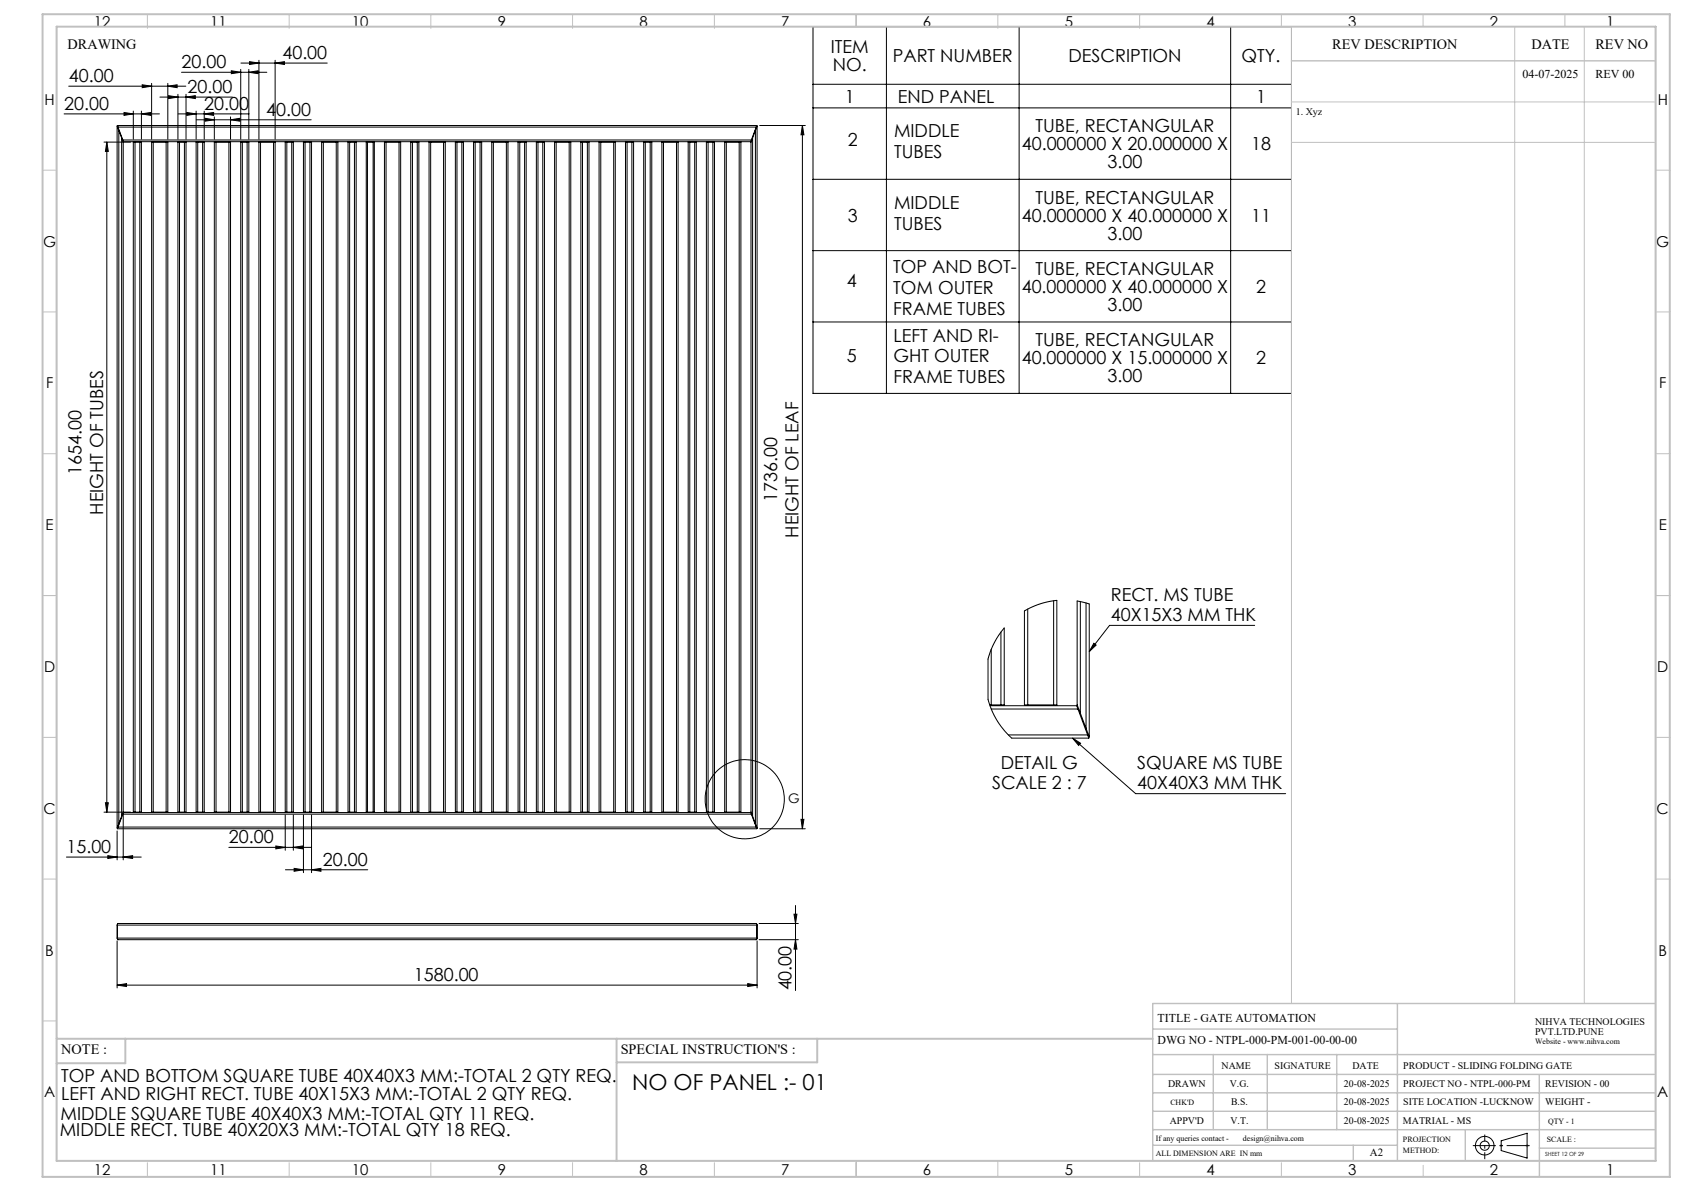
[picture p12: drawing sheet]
<svg xmlns="http://www.w3.org/2000/svg" width="594mm" height="420mm" viewBox="0 0 594 420" stroke-linecap="round" stroke-linejoin="round" font-family="sans-serif">
<g fill="none" stroke="#000" stroke-width=".35">
<path d="M286.8 9.4h168.7v129.3h-168.7zM312.7 9.4v129.3M359.5 9.4v129.3M434.1 9.4v129.3M24.2 30.4h41.3M43.7 39.7l3.3 .5-3.3 .5zM47 39.2v9.9M49.9 39.2v9.9M50.2 29.9l3.3 .5-3.3 .5zM53.5 29.4v19.7M56.4 34.2h25.6M59.2 30.4l3.3-.5v1z"/>
<path d="M59.2 29.4v19.7M59.4 33.7l3.4 .5-3.4 .6zM62.8 33.2v15.9M64 25.5h30.1M65.6 34.2l3.3-.5v1.1zM65.6 33.2v15.9M65.9 39.7l3.3 .5-3.3 .5zM69.2 39.2v9.9M72 39.2v9.9M81.6 25l3.3 .5-3.3 .5zM84.9 24.5v24.6M85 22.2h30.4"/>
<path d="M87.8 25.5l3.3-.5v1zM87.8 24.5v24.6M88 21.7l3.3 .5-3.3 .5zM91.3 21.3v27.8M97 22.2l3.3-.5v1zM97 21.3v27.8M286.8 29.7h168.7M286.8 38h168.7M22.6 40.2h33.6M36.7 50.1h9.3M37.7 50.1v236.3M37.7 50.1l.5 3.3h-1z"/>
<path d="M41.6 44.8l-.2-.5h225.5l-.2 .5M41.6 44.8h225.1M41.6 44.8l1.7 4.6M41.9 46l-.6-1.6v247.6l.6-1.5M41.9 46v244.5M41.9 46l1 2.6M42.9 48.6l.6 1.5v236.3l-.6 1.4M42.9 48.6v239.2M43.3 49.4l.2 .6h221.3l.2-.6M43.3 49.4h221.7M47.6 50.1h-.6v236.3h.6M47.6 50.1v236.3"/>
<path d="M47.6 50.1h1.7M49.3 50.1h.6v236.3h-.6M49.3 50.1v236.3M49.9 40.2l3.3-.5v1zM54 50.1h-.5v236.3h.5M54 50.1h4.6M54 50.1v236.3M58.6 50.1h.6v236.3h-.6M58.6 50.1v236.3M62.8 40.2h25M63.3 50.1h-.5v236.3h.5M63.3 50.1h1.8"/>
<path d="M63.3 50.1v236.3M65.1 50.1h.5v236.3h-.5M65.1 50.1v236.3M69.3 42.2h40.4M69.7 50.1h-.5v236.3h.5M69.7 50.1h1.8M69.7 50.1v236.3M71.5 50.1h.5v236.3h-.5M71.5 50.1v236.3M72 40.2l3.4-.5v1zM72.3 41.7l3.3 .5-3.3 .5zM75.6 41.2v7.9"/>
<path d="M76.2 50.1h-.6v236.3h.6M76.2 50.1h4.6M76.2 50.1v236.3M80.8 50.1h.5v236.3h-.5M80.8 50.1v236.3M81.3 42.2l3.3-.5v1zM81.3 41.2v7.9M85.5 50.1h-.6v236.3h.6M85.5 50.1h1.7M85.5 50.1v236.3M87.2 50.1h.6v236.3h-.6M87.2 50.1v236.3"/>
<path d="M91.9 50.1h-.6v236.3h.6M91.9 50.1h4.6M91.9 50.1v236.3M96.5 50.1h.5v236.3h-.5M96.5 50.1v236.3M101.2 50.1h-.6v236.3h.6M101.2 50.1h1.7M101.2 50.1v236.3M102.9 50.1h.6v236.3h-.6M102.9 50.1v236.3M107.6 50.1h-.6v236.3h.6M107.6 50.1h1.7"/>
<path d="M107.6 50.1v236.3M109.3 50.1h.6v236.3h-.6M109.3 50.1v236.3M114.1 50.1h-.6v236.3h.6M114.1 50.1h4.5M114.1 50.1v236.3M118.6 50.1h.6v236.3h-.6M118.6 50.1v236.3M123.3 50.1h-.5v236.3h.5M123.3 50.1h1.7M123.3 50.1v236.3M125 50.1h.6v236.3h-.6"/>
<path d="M125 50.1v236.3M129.6 50.1h-.4v236.3h.4M129.6 50.1h2M129.6 50.1v236.3M131.6 50.1h.4v236.3h-.4M131.6 50.1v236.3M136.2 50.1h-.6v236.3h.6M136.2 50.1h4.6M136.2 50.1v236.3M140.8 50.1h.5v236.3h-.5M140.8 50.1v236.3M145.5 50.1h-.6v236.3h.6"/>
<path d="M145.5 50.1h1.7M145.5 50.1v236.3M147.2 50.1h.5v236.3h-.5M147.2 50.1v236.3M151.9 50.1h-.6v236.3h.6M151.9 50.1h4.6M151.9 50.1v236.3M156.5 50.1h.6v236.3h-.6M156.5 50.1v236.3M161.2 50.1h-.6v236.3h.6M161.2 50.1h1.7M161.2 50.1v236.3"/>
<path d="M162.9 50.1h.6v236.3h-.6M162.9 50.1v236.3M167.6 50.1h-.6v236.3h.6M167.6 50.1h1.7M167.6 50.1v236.3M169.3 50.1h.6v236.3h-.6M169.3 50.1v236.3M174 50.1h-.5v236.3h.5M174 50.1h4.6M174 50.1v236.3M178.6 50.1h.6v236.3h-.6M178.6 50.1v236.3"/>
<path d="M183.3 50.1h-.6v236.3h.6M183.3 50.1h1.7M183.3 50.1v236.3M185 50.1h.6v236.3h-.6M185 50.1v236.3M189.8 50.1h-.6v236.3h.6M189.8 50.1h1.7M189.8 50.1v236.3M191.5 50.1h.6v236.3h-.6M191.5 50.1v236.3M196.2 50.1h-.6v236.3h.6M196.2 50.1h4.6"/>
<path d="M196.2 50.1v236.3M200.8 50.1h.5v236.3h-.5M200.8 50.1v236.3M205.5 50.1h-.6v236.3h.6M205.5 50.1h1.7M205.5 50.1v236.3M207.2 50.1h.6v236.3h-.6M207.2 50.1v236.3M211.9 50.1h-.6v236.3h.6M211.9 50.1h4.6M211.9 50.1v236.3M216.5 50.1h.5v236.3h-.5"/>
<path d="M216.5 50.1v236.3M221.2 50.1h-.6v236.3h.6M221.2 50.1h1.7M221.2 50.1v236.3M222.9 50.1h.6v236.3h-.6M222.9 50.1v236.3M227.6 50.1h-.6v236.3h.6M227.6 50.1h1.7M227.6 50.1v236.3M229.3 50.1h.6v236.3h-.6M229.3 50.1v236.3M234 50.1h-.5v236.3h.5"/>
<path d="M234 50.1h4.6M234 50.1v236.3M238.6 50.1h.6v236.3h-.6M238.6 50.1v236.3M243.3 50.1h-.6v236.3h.6M243.3 50.1h1.7M243.3 50.1v236.3M245 50.1h.6v236.3h-.6M245 50.1v236.3M249.8 50.1h-.6v236.3h.6M249.8 50.1h1.7M249.8 50.1v236.3"/>
<path d="M251.5 50.1h.5v236.3h-.5M251.5 50.1v236.3M256.2 50.1h-.6v236.3h.6M256.2 50.1h4.5M256.2 50.1v236.3M260.7 50.1h.6v236.3h-.6M260.7 50.1v236.3M265.5 48.6l-.6 1.5v236.3l.6 1.4M265.5 48.6v239.2M266.5 46l.6-1.6v247.6l-.6-1.5M266.5 46v244.5M266.5 46l-1 2.6"/>
<path d="M266.7 44.8l-1.7 4.6M268 44.3h16.1M283 44.3v248M283 44.3l.6 3.2h-1.1zM286.8 63.2h168.7M286.8 88.4h168.7M286.8 113.5h168.7M362.5 214.8v33.8M371.7 211.9v36.7M381.1 212.1v39.4M383.1 212.6v44.2M349.6 229v19.6"/>
<path d="M353.1 222.9v25.7M385.8 226.9l.8 .6-2.4 2.3zM442.6 220.5h-51.2l-7.2 9.3M349.6 248.6h-.5l-.6-2v-14.2l2.2-5.8 1.5-2.6 2-2.5v27.1h-1.1M349.6 250h30.6M349.6 248.6h3.5M355.7 259.2h27.9M362.5 248.6h-1.1v-33.2l2.8-1.4 3-1.2 5.6-1.1v36.9h-1.1M362.5 248.6h9.2M380.2 250l-.4-1.1h-30.6l1.5 3.4 1.7 3 2.1 2.7 2.4 2.3h27.2l-.5-1.1M380.2 250l3.4 9.2M381.1 251.5l-1.2-3v-36.6l4.3 1.1v46.9l-1.1-3.1"/>
<path d="M381.1 251.5l2 5.3M378.3 260.3l2.8 1.8-.6 .8zM378.3 260.3l22.3 19.6h52.9M36.7 286.4h9.3M37.2 283.1h1l-.5 3.3zM41.3 293v10.2M41.6 291.7l-.2 .6h225.5l-.2-.6M41.6 291.7h225.1M42.9 287.8l-1 2.7M43.3 287.1l.2-.6h221.3l.2 .6M43.3 287.1h221.7M43.3 287.1l-1.7 4.6"/>
<path d="M43.5 287.3v15.9M47.6 286.4h1.7M54 286.4h4.6M63.3 286.4h1.8M69.7 286.4h1.8M76.2 286.4h4.6M80.7 298.8h29.1M85.5 286.4h1.7M91.9 286.4h4.6M97.3 298.3l3.3 .5-3.3 .5zM100.6 287.4v12.4M101.2 286.4h1.7"/>
<path d="M103.5 298.8l3.3-.5v1zM103.5 287.4v12.4M107 287.4v20.3M107.6 286.4h1.7M109.9 287.4v20.3M114.1 286.4h4.5M123.3 286.4h1.7M129.6 286.4h2M136.2 286.4h4.6M145.5 286.4h1.7M151.9 286.4h4.6M161.2 286.4h1.7"/>
<path d="M167.6 286.4h1.7M174 286.4h4.6M183.3 286.4h1.7M189.8 286.4h1.7M196.2 286.4h4.6M205.5 286.4h1.7M211.9 286.4h4.6M221.2 286.4h1.7M227.6 286.4h1.7M234 286.4h4.6M243.3 286.4h1.7M249.8 286.4h1.7"/>
<path d="M256.2 286.4h4.5M265 287.1l1.7 4.6M265.5 287.8l1 2.7M268 292.3h16.1M282.5 288.9h1.1l-.6 3.4zM23.4 302.2h26.4M38 301.7l3.3 .5-3.3 .5zM43.5 302.2l3.3-.5v1zM100.7 306.7h29M103.8 306.2l3.2 .5-3.2 .6zM109.9 306.7l3.3-.5v1.1zM280.6 319.3v30"/>
<path d="M41.3 331.8v16.6M41.4 330.8l.2 .6h225.2l.1-.6M41.4 326.2l.2-.5h225.2l.1 .5M41.4 326.2v4.6M41.4 326.2h225.5M41.4 330.8h225.5M41.5 325.9v5.3M266.9 325.9v5.3M266.9 326.2v4.6M267.1 331.8v16.6M267.8 331.4h13.8M267.8 325.7h13.8"/>
<path d="M280.1 322.4h1l-.5 3.3zM280.6 331.4l.5 3.3h-1zM41.3 347.4l3.3-.5v1zM41.3 347.4h225.8M263.7 346.9l3.4 .5-3.4 .5zM529.5 402.3l9.2-2.7v8.8l-9.2-2.7z"/>
<circle cx="262.7" cy="281.9" r="14"/>
<circle cx="523.7" cy="404" r="1.62"/>
<circle cx="523.7" cy="404" r="3.3"/>
</g>
<g fill="none" stroke="#c0c0c0" stroke-width=".35">
<path d="M52 5v5M102 5v5M152 5v5M202 5v5M252 5v5M302 5v4.4M352 5v5M402 5v5M452 5v4.4M455.5 9.4v344.5M502 5v4.4M534.3 9.4v344.5"/>
<path d="M552 5v4.4M558.8 9.4v344.5M455.5 36h128.5M455.5 50.2h128.5M15 60h5M584 60h5M15 110h5M584 110h5M15 160h5M584 160h5M15 210h5M584 210h5"/>
<path d="M15 260h5M584 260h5M15 310h5M584 310h5M15 360h5M52 410v5M102 410v5M152 410v5M202 410v5M252 410v5M302 409.4v5.6M352 409.4v5.6"/>
<path d="M402 410v5M452 410v5M502 410.9v4.1M529 404h1M529.2 403.7l.7 .7M529.5 403.5v1M529.9 403.7l-.7 .7M538.1 404h1.1M538.3 403.7l.7 .7M538.7 403.5v1M539 403.7l-.7 .7"/>
</g>
<path d="M519.5 404h20.1" fill="none" stroke="#000" stroke-width=".35" stroke-dasharray="15.2 1.3 1.3 1.3" stroke-dashoffset="7.1" stroke-linecap="butt"/>
<path d="M523.7 408.8v-8.7" fill="none" stroke="#000" stroke-width=".35" stroke-dasharray="15.2 1.3 1.3 1.3" stroke-dashoffset="12.8" stroke-linecap="butt"/>
<g fill="none" stroke="#c0c0c0" stroke-width=".5">
<path d="M455.5 21.5h128.5M492.9 353.9v55.5M584 353.9h-177.4v55.5M406.6 371.9h177.4M406.6 378.9h177.4M406.6 362.9h86.3M428 371.9v26.5M447 371.9v26.5M471.5 371.9v26.5M543 378.9v36.1M406.6 391.9h177.4M406.6 385.4h177.4"/>
<path d="M406.6 398.4h177.4M516.9 398.4v11M406.6 403.9h86.3M477.3 403.9v5.5M543 404.9h41"/>
</g>
<path d="M15 5h574v410h-574zM20 9.4h564v400h-564zM20 366.3h386.6M44.2 366.3v8.6h-24.2M217.5 366.3v43.1M288.3 366.3v8.3h-70.8" fill="none" stroke="#c0c0c0" stroke-width=".7"/>
<g fill="#000">
<path d="M50.2 29.9l3.3 .5-3.3 .5zM59.2 30.4l3.3-.5v1z"/>
<path d="M59.4 33.7l3.4 .5-3.4 .6zM65.6 34.2l3.3-.5v1.1z"/>
<path d="M43.7 39.7l3.3 .5-3.3 .5zM49.9 40.2l3.3-.5v1zM65.9 39.7l3.3 .5-3.3 .5zM72 40.2l3.4-.5v1zM81.6 25l3.3 .5-3.3 .5zM87.8 25.5l3.3-.5v1zM88 21.7l3.3 .5-3.3 .5zM97 22.2l3.3-.5v1zM97.3 298.3l3.3 .5-3.3 .5zM103.5 298.8l3.3-.5v1zM103.8 306.2l3.2 .5-3.2 .6zM109.9 306.7l3.3-.5v1.1zM385.8 226.9l.8 .6-2.4 2.3zM378.3 260.3l2.8 1.8-.6 .8z"/>
<path d="M81.3 42.2l3.3-.5v1zM72.3 41.7l3.3 .5-3.3 .5z"/>
<path d="M283 44.3l.6 3.2h-1.1zM282.5 288.9h1.1l-.6 3.4zM37.7 50.1l.5 3.3h-1zM37.2 283.1h1l-.5 3.3z"/>
<path d="M43.5 302.2l3.3-.5v1zM38 301.7l3.3 .5-3.3 .5z"/>
<path d="M280.6 331.4l.5 3.3h-1zM280.1 322.4h1l-.5 3.3z"/>
<path d="M41.3 347.4l3.3-.5v1zM263.7 346.9l3.4 .5-3.4 .5z"/>
</g>
<text font-size="7.8" x="223" y="384.4">NO OF PANEL :- 01</text>
<g font-size="6.3">
<text x="99.6" y="20.9">40.00</text>
<text x="293" y="18.8">ITEM</text>
<text x="314.9" y="21.9">PART NUMBER</text>
<text x="376.9" y="21.9">DESCRIPTION</text>
<text x="438" y="21.9">QTY.</text>
<text x="24.3" y="29">40.00</text>
<text x="64.1" y="24.1">20.00</text>
<text x="293.7" y="25.1">NO.</text>
<text x="66.2" y="32.8">20.00</text>
<text x="22.6" y="38.8">20.00</text>
<text x="72" y="38.8">20.00</text>
<text x="93.9" y="40.8">40.00</text>
<text x="298" y="36.3">1</text>
<text x="316.7" y="36.3">END PANEL</text>
<text x="443.1" y="36.3">1</text>
<text x="365.2" y="46.7">TUBE, RECTANGULAR</text>
<text x="299.1" y="51.4">2</text>
<text x="315.3" y="48.3">MIDDLE</text>
<text x="360.4" y="53">40.000000 X 20.000000 X</text>
<text x="441.3" y="53">18</text>
<text x="315.3" y="55.6">TUBES</text>
<text x="390.7" y="59.4">3.00</text>
<text x="365.2" y="71.8">TUBE, RECTANGULAR</text>
<text x="315.3" y="73.6">MIDDLE</text>
<text x="299.1" y="78.4">3</text>
<text x="315.3" y="81">TUBES</text>
<text x="360.4" y="78.2">40.000000 X 40.000000 X</text>
<text x="441.3" y="78.2">11</text>
<text x="390.6" y="84.5">3.00</text>
<text x="298.6" y="101.4">4</text>
<text x="315.1" y="96.3">TOP AND BOT-</text>
<text x="365.2" y="97">TUBE, RECTANGULAR</text>
<text x="315.1" y="103.6">TOM OUTER</text>
<text x="360.4" y="103.3">40.000000 X 40.000000 X</text>
<text x="443.1" y="103.3">2</text>
<text x="315.1" y="111">FRAME TUBES</text>
<text x="390.6" y="109.7">3.00</text>
<text x="315.1" y="120.5">LEFT AND RI-</text>
<text x="365.2" y="122.2">TUBE, RECTANGULAR</text>
<text x="298.6" y="127.8">5</text>
<text x="315.1" y="127.8">GHT OUTER</text>
<text x="360.4" y="128.5">40.000000 X 15.000000 X</text>
<text x="443.1" y="128.5">2</text>
<text x="315.1" y="135.2">FRAME TUBES</text>
<text x="390.6" y="134.9">3.00</text>
<text x="28.8" y="167.5" transform="rotate(-90 28.8 167.5)">1654.00</text>
<text x="274.1" y="177" transform="rotate(-90 274.1 177)">1736.00</text>
<text x="36.3" y="181.5" transform="rotate(-90 36.3 181.5)">HEIGHT OF TUBES</text>
<text x="281.7" y="189.6" transform="rotate(-90 281.7 189.6)">HEIGHT OF LEAF</text>
<text x="391.8" y="211.8">RECT. MS TUBE</text>
<text x="391.8" y="219.1">40X15X3 MM THK</text>
<text x="353" y="271">DETAIL G</text>
<text x="401.1" y="271">SQUARE MS TUBE</text>
<text x="349.9" y="278.4">SCALE 2 : 7</text>
<text x="401.1" y="278.4">40X40X3 MM THK</text>
<text x="80.7" y="297.4">20.00</text>
<text x="23.4" y="300.8">15.00</text>
<text x="113.9" y="305.3">20.00</text>
<text x="146" y="346">1580.00</text>
<text x="279.2" y="349.3" transform="rotate(-90 279.2 349.3)">40.00</text>
<text x="21.5" y="381.5">TOP AND BOTTOM SQUARE TUBE 40X40X3 MM:-TOTAL 2 QTY REQ.</text>
<text x="21.6" y="388.1">LEFT AND RIGHT RECT. TUBE 40X15X3 MM:-TOTAL 2 QTY REQ.</text>
<text x="21.4" y="394.9">MIDDLE SQUARE TUBE 40X40X3 MM:-TOTAL QTY 11 REQ.</text>
<text x="21.1" y="400.7">MIDDLE RECT. TUBE 40X20X3 MM:-TOTAL QTY 18 REQ.</text>
</g>
<g font-size="5.3">
<text x="33.1" y="9.5">12</text>
<text x="74.1" y="9.5">11</text>
<text x="124.1" y="9.5">10</text>
<text x="175.6" y="9.5">9</text>
<text x="225.6" y="9.5">8</text>
<text x="275.6" y="9.5">7</text>
<text x="325.6" y="9.5">6</text>
<text x="375.6" y="9.5">5</text>
<text x="425.6" y="9.5">4</text>
<text x="475.6" y="9.5">3</text>
<text x="525.6" y="9.5">2</text>
<text x="566.6" y="9.5">1</text>
<text x="15.7" y="37">H</text>
<text x="584.7" y="37">H</text>
<text x="15.2" y="87">G</text>
<text x="584.2" y="87">G</text>
<text x="16.2" y="137">F</text>
<text x="585.2" y="137">F</text>
<text x="16.1" y="187">E</text>
<text x="585.1" y="187">E</text>
<text x="15.5" y="237">D</text>
<text x="584.5" y="237">D</text>
<text x="15.4" y="287">C</text>
<text x="584.4" y="287">C</text>
<text x="16" y="337">B</text>
<text x="585" y="337">B</text>
<text x="15.5" y="387">A</text>
<text x="584.5" y="387">A</text>
<text x="33.1" y="414.5">12</text>
<text x="74.1" y="414.5">11</text>
<text x="124.1" y="414.5">10</text>
<text x="175.6" y="414.5">9</text>
<text x="225.6" y="414.5">8</text>
<text x="275.6" y="414.5">7</text>
<text x="325.6" y="414.5">6</text>
<text x="375.6" y="414.5">5</text>
<text x="425.6" y="414.5">4</text>
<text x="475.6" y="414.5">3</text>
<text x="525.6" y="414.5">2</text>
<text x="566.6" y="414.5">1</text>
</g>
<g font-size="5">
<text x="23.8" y="17.2">DRAWING</text>
<text x="470" y="17.4">REV DESCRIPTION</text>
<text x="540.2" y="17.4">DATE</text>
<text x="562.8" y="17.4">REV NO</text>
<text x="21.6" y="371.8">NOTE :</text>
<text x="218.9" y="371.8">SPECIAL INSTRUCTION'S :</text>
</g>
<text font-size="4.7" x="278" y="283.2">G</text>
<g font-size="4.2">
<text x="537.1" y="27.6">04-07-2025</text>
<text x="562.8" y="27.6">REV 00</text>
<text x="408.3" y="360.3">TITLE - GATE AUTOMATION</text>
<text x="408.3" y="368.2">DWG NO - NTPL-000-PM-001-00-00-00</text>
</g>
<text font-size="3.9" x="483.2" y="407.7">A2</text>
<g font-size="3.5">
<text x="457" y="40.6">1. Xyz</text>
<text x="541.5" y="361.3">NIHVA TECHNOLOGIES</text>
<text x="541.5" y="364.9">PVT.LTD.PUNE</text>
<text x="430.9" y="377">NAME</text>
<text x="449.6" y="377">SIGNATURE</text>
<text x="477" y="377">DATE</text>
<text x="495" y="377">PRODUCT - SLIDING FOLDING GATE</text>
<text x="412" y="383.3">DRAWN</text>
<text x="433.8" y="383.3">V.G.</text>
<text x="474.1" y="383.3">20-08-2025</text>
<text x="495" y="383.3">PROJECT NO - NTPL-000-PM</text>
<text x="545.1" y="383.3">REVISION - 00</text>
<text x="434.3" y="389.8">B.S.</text>
<text x="474.1" y="389.8">20-08-2025</text>
<text x="495" y="389.8">SITE LOCATION -LUCKNOW</text>
<text x="545.1" y="389.8">WEIGHT -</text>
<text x="412.6" y="396.5">APPV'D</text>
<text x="434.1" y="396.5">V.T.</text>
<text x="474.1" y="396.5">20-08-2025</text>
<text x="494.8" y="396.5">MATRIAL - MS</text>
</g>
<g font-size="2.8">
<text x="541.5" y="368.3">Website - www.nihva.com</text>
<text x="412.8" y="389.8">CHK'D</text>
<text x="546.1" y="396.5">QTY - 1</text>
<text x="407.7" y="402.2">If any queries contact -</text>
<text x="407.7" y="407.7">ALL DIMENSION ARE IN mm</text>
<text x="438.4" y="402.2">design@nihva.com</text>
<text x="494.8" y="402.7">PROJECTION</text>
<text x="494.8" y="406.5">METHOD:</text>
<text x="545.7" y="402.7">SCALE :</text>
</g>
<text font-size="2" x="545" y="407.8">SHEET 12 OF 29</text>
</svg>
